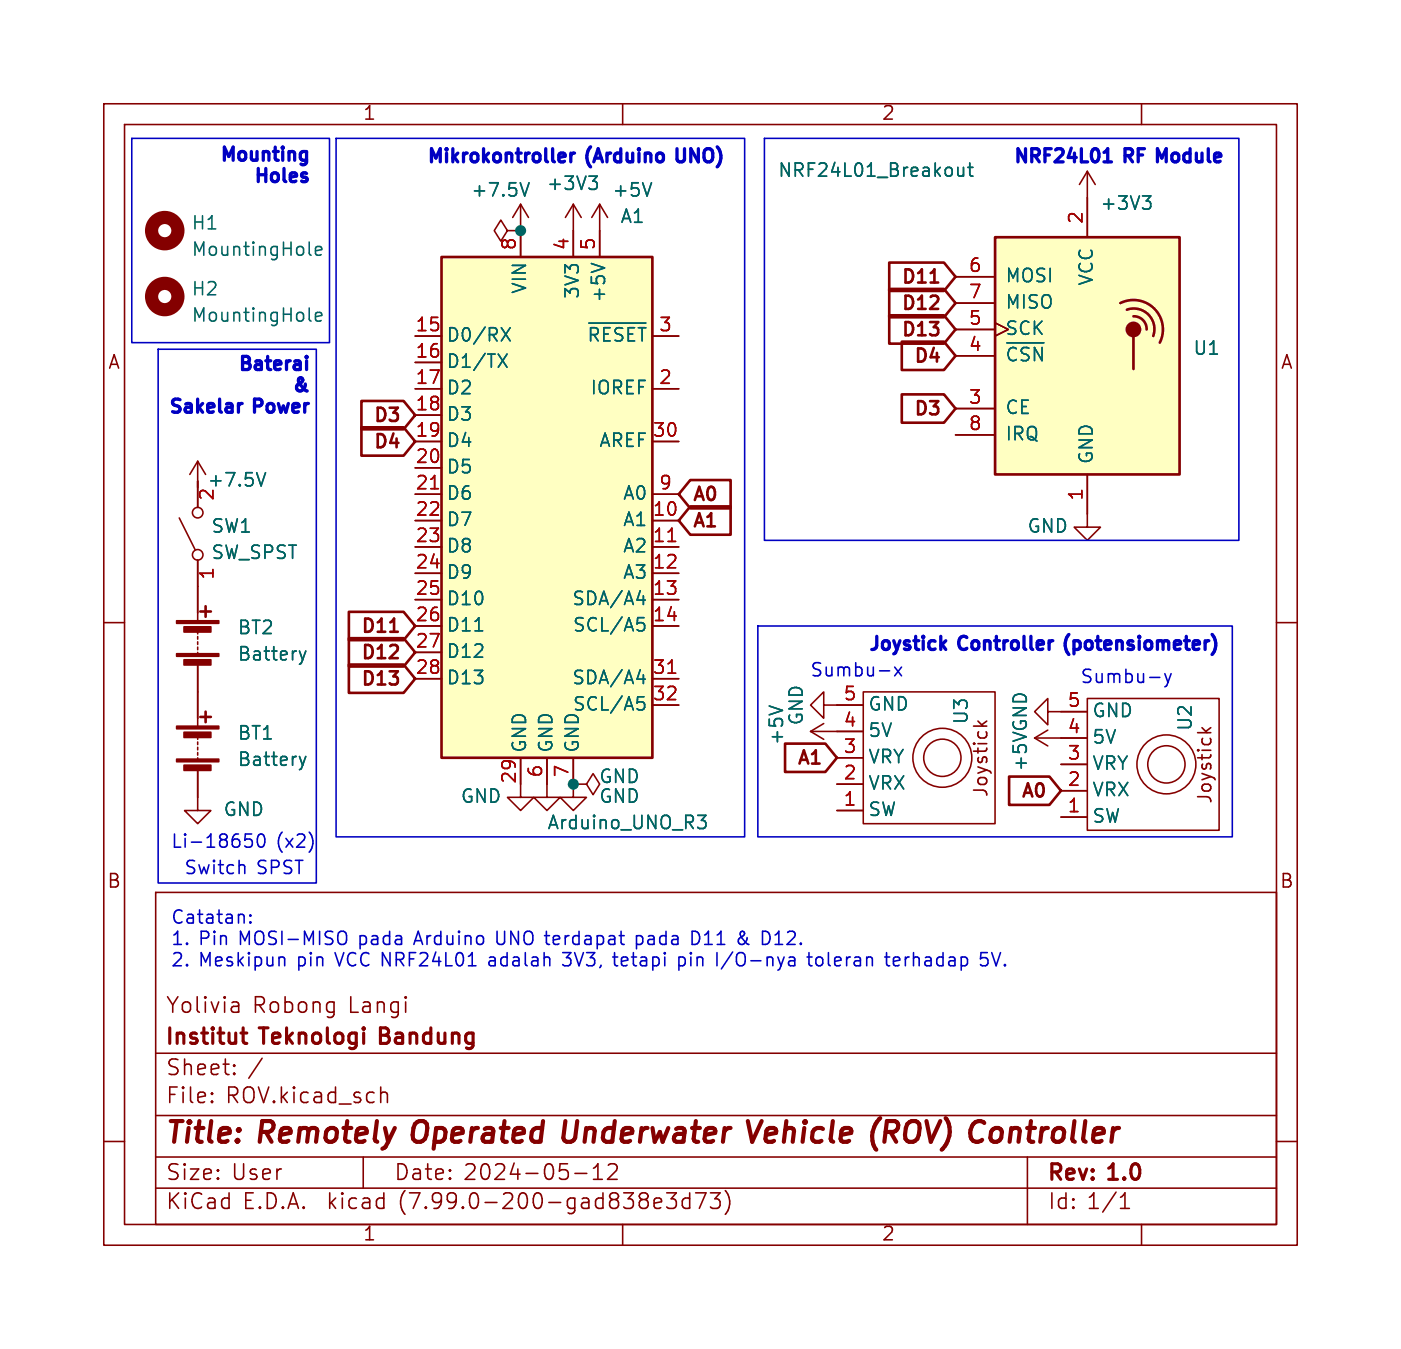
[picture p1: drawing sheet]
<svg xmlns="http://www.w3.org/2000/svg" width="135mm" height="130mm" viewBox="0 0 135 130" stroke-linecap="round" stroke-linejoin="round" font-family="sans-serif">
<g fill="none" stroke="#840000" stroke-width=".15">
<path d="M10 10h115v110h-115zM12 12h111v106h-111zM50.2 19.7l-.8 1.3M50.2 19.7v5.1M50.2 19.7l.7 1.3M55.2 19.7v5.1M55.2 19.7l-.7 1.3M55.2 19.7l.8 1.3M57.8 19.7l-.8 1.3M57.8 19.7v5.1M57.8 19.7l.7 1.3M60 10v2"/>
<path d="M104.8 16.5l-.8 1.3M104.8 16.5v6.4M104.8 16.5l.7 1.3M110 10v2M40 32.4h2.5M40 34.9h2.5M40 37.5h2.5M48.9 22.2l-.6-1-.7 1 .7 1 .6-1h1.3M50.2 22.2h.1M62.9 32.4h2.5M62.9 37.5h2.5M92.1 39.4h3.8"/>
<path d="M92.1 34.3h3.8M92.1 31.8h3.8M92.1 26.7h3.8M92.1 29.2h3.8M95.9 31.1l1.3 .7-1.3 .6M10 60h2M17.3 49.9l1.5 3.1M19 44.5v4.4M19 54v5.8M19 44.5l-.7 1.2M19 44.5l.8 1.2M40 50.2h2.5"/>
<path d="M40 52.7h2.5M40 55.2h2.5M40 57.8h2.5M40 40h2.5M40 42.5h2.5M40 45.1h2.5M40 47.6h2.5M62.9 50.2h2.5M62.9 52.7h2.5M62.9 55.2h2.5M62.9 57.8h2.5M62.9 42.5h2.5"/>
<path d="M62.9 47.6h2.5M92.1 41.9h3.8M104.8 45.7v5.1h1.2l-1.2 1.3-1.3-1.3h1.3M123 60h2M19 74.3v3.8h1.3l-1.3 1.3-1.2-1.3h1.2M19 60.8v.3M19 61.3v.3M19 61.8v.3M19 62.4v.2M19 62.9v.2M19 64.1v5.9M19 71v.2"/>
<path d="M19 71.5v.3M19 72v.3M19 72.5v.3M19 73v.3M40 60.3h2.5M40 62.9h2.5M40 65.4h2.5M50.2 73v3.8h1.2l-1.2 1.3-1.3-1.3h1.3M52.7 73v3.8h1.3l-1.3 1.3-1.3-1.3h1.3M55.2 75.6h1.3l.6-1.1 .7 1.1-.7 1-.6-1M55.2 75.6h.1M55.2 75.6v1.2h1.3l-1.3 1.3-1.2-1.3h1.2"/>
<path d="M55.2 73v2.6M62.9 67.9h2.5M62.9 60.3h2.5M62.9 65.4h2.5M78.1 70.5h5.1M78.1 70.5l1.3 .7M79.4 67.9v-1.2l-1.3 1.2 1.3 1.3v-1.3h3.8M79.4 69.7l-1.3 .8M80.6 78.1h2.6M80.6 75.6h2.6M80.6 73h2.6M83.2 66.7h12.7v12.7h-12.7z"/>
<path d="M99.7 71.1l1.3 .8M99.7 71.1h5.1M101 68.6v-1.3l-1.3 1.3 1.3 1.3v-1.3h3.8M101 70.4l-1.3 .7M102.2 78.7h2.6M102.2 76.2h2.6M102.2 73.7h2.6M104.8 67.3h12.7v12.7h-12.7zM15 86h108v32h-108zM22.8 96.5l.2 .3v.7M23 97.5h-.5M23 96.9l-.5 .1"/>
<path d="M10 110h2M15 114.5h108M15 111.5h108M15 107.5h108M15 101.5h108M20.4 106.1l.1 .1h-.1M20.4 105.3l.1 .1-.1 .1M22.6 103.4v.1M22.6 102.6v.1v.1M25.3 102l-1.3 1.9M35 111.5v3M36.8 105.3l.1-.1 .4 .1v.2v.7"/>
<path d="M55.4 113.1h1.1M57.2 113.6h.8M57.2 112.6l.4-.5v1.5M58.6 112.3l.2-.2h.4a.41 .41 0 0 1 .2 .7l-.9 .8h1M60 118v2M64.2 114.9h1l-.5 .6a.41 .41 0 0 1 .5 .3v.4l-.2 .2h-.5l-.3-.1M66.5 115.5l-.5-.1-.3 .3v.5l.2 .2h.1h.5M66.5 114.9v1.5M67 114.9h1l-.6 1.5M68.5 114.9h.9l-.5 .6a.41 .41 0 0 1 .5 .3v.4l-.2 .2h-.5l-.2-.1M69.9 114.7a1.72 1.72 0 0 1 0 2.3M99 111.5v6.5"/>
<path d="M108 116.4h.8M108 115.4l.4-.5v1.5M110 118v2M123 110h2"/>
<circle cx="19" cy="49.4" r=".51"/>
<circle cx="19" cy="53.5" r=".51"/>
<circle cx="90.8" cy="73" r="2.84"/>
<circle cx="90.8" cy="73" r="1.8"/>
<circle cx="112.4" cy="73.7" r="2.84"/>
<circle cx="112.4" cy="73.7" r="1.8"/>
</g>
<path d="M39.8 108.7v.7v.3M54.5 108l-.2 1.7 .1 .2 .2 .1h.4M72.1 108l.4 2 .9-2M84.8 107.7l-.1 .1M85.3 109.1h.8M86.2 108h-.7l-.3 2M91.1 107.7l.1 .1M95.9 108.7l-.2 .1-.2 .3-.1 .6 .2 .2 .4 .1" fill="none" stroke="#840000" stroke-width=".4"/>
<path d="M23.2 99.5h.6M23.6 100.5h.2" fill="none" stroke="#840000" stroke-width=".3"/>
<path d="M94.2 69.5l.5 .5M95.1 69.5l-.5 .4M115.8 70.1l.5 .5M116.7 70.1l-.5 .4" fill="none" stroke="#840000" stroke-width=".16"/>
<g fill="none" stroke="#006464" stroke-width=".15">
<path d="M51 17.6l-.4 1.3M56.8 17h.7l-.4 .5M57.3 17.5l.2 .2v.3l-.2 .2M62.8 17.6l-.4 1.3M92.3 16.1l.1 .8a.34 .34 0 0 0 .4 0M92.8 16.1v.9M93.3 16.1h.4M93.4 15.7v1.1l.1 .1 .2 .1M110.1 18.9h.8l-.4 .5M110.6 19.4l.3 .2v.3l-.3 .3M29.9 24.5l.1 .1M29.9 30.9h.1"/>
<path d="M30.4 24.2l.6-.1-.1-.3h-.3l-.2 .1 .1 .6 .1 .1 .3-.1M30.4 30.5l.6-.1-.1-.2-.3-.1-.2 .2 .1 .6h.1h.3M48 34.1l.9 1.3M48.3 31.6l.9 1.3M48.9 34.1l-.9 1.3M49.2 31.6l-.9 1.3M56.7 31.1h5.5M57 25.4l1.3 .4M57.6 32a.34 .34 0 0 0-.2-.4h-.5v1.3M58.8 31.6h-.6v1.3M60 31.6h-.5l-.2 .1v.2M61.1 31.6h-.6v1.3"/>
<path d="M61.5 31.6h.7M61.9 31.6v1.3M97 33h3.6M97.9 33.6a.47 .47 0 0 0-.5-.1 .47 .47 0 0 0-.3 .5M99.1 33.5h-.4l-.2 .1-.1 .2M100.4 33.5v1.3l-.7-1.3v1.3M25.6 45.6l-.4 1.2M61.4 57.8h.8M61.4 59.5h.7M62 57.4v.9M28.9 72.9l.3 .8M28.9 62.7l.3 .9"/>
<path d="M29.2 73.7l-.2 .3M29.2 63.6l-.2 .3M29.5 72.9l-.3 .8M29.5 62.7l-.3 .9M61.4 65.4h.8M61.4 67.1h.7M61.6 60h.3l.2 .2v.3l-.1 .2-.4 .1M61.6 67.6h.3l.2 .3v.3l-.1 .2h-.4M62 65v.9M67.2 78.6h.8l-.4 .5a.34 .34 0 0 1 .4 .2v.3l-.1 .2h-.5M74.1 68l1.3 .5"/>
</g>
<g fill="#840000" stroke="#840000" stroke-width=".15">
<path d="M17 73.2h4.1v.2h-4.1z"/>
<path d="M17 70h4.1v.2h-4.1z"/>
<path d="M17.7 73.7h2.6v.5h-2.6z"/>
<path d="M17.7 70.6h2.6v.5h-2.6z"/>
<path d="M17 63h4.1v.2h-4.1z"/>
<path d="M17 59.8h4.1v.3h-4.1z"/>
<path d="M17.7 63.6h2.6v.5h-2.6z"/>
<path d="M17.7 60.4h2.6v.5h-2.6z"/>
</g>
<g fill="none" stroke="#840000" stroke-width=".25">
<path d="M34.8 38.6h4.1l1.1 1.4-1.1 1.4h-4.1zM42.5 24.8h20.4v48.2h-20.4zM85.7 25.3h5.3l1.1 1.4-1.1 1.3h-5.3zM85.7 27.8h5.3l1.1 1.4-1.1 1.4h-5.3zM85.7 30.4h5.3l1.1 1.4-1.1 1.3h-5.3zM86.9 32.9h4.1l1.1 1.4-1.1 1.4h-4.1zM86.9 38h4.1l1.1 1.4-1.1 1.3h-4.1zM89.6 29.8h.8M89.6 31h.8l-.4 .5M89.7 27.2h.7M90.3 28.6l.1 .1-.1 .3M90.3 31.6l.1 .2-.1 .4"/>
<path d="M95.9 22.9h17.8v22.8h-17.8zM107.9 29.2a2.84 2.84 0 0 1 3.3 .5 2.84 2.84 0 0 1 .6 3.3M108.6 29.8a1.99 1.99 0 0 1 2.1 .5 1.99 1.99 0 0 1 .4 2.1M109.2 30.5a1.23 1.23 0 0 1 1.3 1.3M109.2 32.4v3.2M19.3 58.9h1M19.8 58.4v1M33.6 59h5.3l1.1 1.3-1.1 1.4h-5.3zM34.8 41.2h4.1l1.1 1.3-1.1 1.4h-4.1zM66.5 46.3h3.9v2.7h-3.9l-1.1-1.4zM66.5 48.8h3.9v2.7h-3.9l-1.1-1.3zM19.3 69.1h1"/>
<path d="M19.8 68.6v1M33.6 61.5h5.3l1.1 1.4-1.1 1.3h-5.3zM33.6 64h5.3l1.1 1.4-1.1 1.4h-5.3zM37.5 63.4h.8M37.5 64.7h.8l-.4 .5M37.6 60.9h.7M38.3 62.3v.1v.3M38.3 65.3v.1v.4M75.6 71.7h3.9l1.1 1.3-1.1 1.4h-3.9zM97.2 74.8h3.9l1.1 1.4-1.1 1.4h-3.9z"/>
</g>
<g fill="none" stroke="#840000" stroke-width="1.3">
<circle cx="15.9" cy="22.2" r="1.27"/>
<circle cx="15.9" cy="28.6" r="1.27"/>
</g>
<g fill="#ffffc2" stroke="#ffffc2" stroke-width=".1">
<path d="M42.5 24.8h20.4v48.2h-20.4z"/>
<path d="M95.9 22.9h17.8v22.8h-17.8z"/>
</g>
<path d="M41.5 47.1h.7M64.4 52.2h.7M64.4 64.9h.7" fill="none" stroke="#a90000" stroke-width=".15"/>
<circle cx="109.2" cy="31.7" r=".63" fill="#840000" stroke="#840000" stroke-width=".25"/>
<g fill="none" stroke="#0000c2" stroke-width=".32">
<path d="M29.2 14.6l.3 .1M29.2 17.1h.3l.1 .2-.2 .2h-.2M29.2 16.7h.3M29.5 14.6v1a.34 .34 0 0 1-.4 .3M29.5 15.4h-.3M55 14.8v.8M55.4 14.8h-.3l-.1 .2M65.2 14.3v1.1l.2 .1 .3 .1M106.4 15.6h.7M111.5 14.3l.5 .9M23 38.9v.8M23.3 38.9h-.2l-.1 .2"/>
<path d="M29.5 34.3v.2M29.5 34.8v.8M29.5 34.3v.1v.1M29.5 34.3l.1 .1-.1 .1M29.5 37.7h.1M102.9 61.2a1.49 1.49 0 0 0 0 1.8"/>
</g>
<g fill="none" stroke="#0000c2" stroke-width=".15">
<path d="M12.7 13.3h19v19.7h-19zM32.4 13.3h39.4v67.3h-39.4zM73.7 13.3h45.7v38.8h-45.7zM15.2 33.7h15.3v51.4h-15.3zM73 60.3h45.7v20.3h-45.7zM86.2 64.3l.7 .8M86.9 64.3l-.7 .8M112.2 64.9l.3 .9M112.5 65.8l-.1 .3-.2 .1M112.8 64.9l-.3 .9M23.4 83.3l.2 .2v.7M23.6 80.4h.7"/>
<path d="M23.8 80.9h.3l.2 .2v.3l-.1 .2h-.4M24.1 88.8l.1 .1-.1 .1M24.1 88.8v.1v.1M24.1 88.2v.1M24.1 88.8v.2M24.1 88.2h.1l-.1 .1M24.9 80.5a.3 .3 0 0 1 .3-.1 .3 .3 0 0 1 .3 .2 .66 .66 0 0 1-.4 1 .77 .77 0 0 1-.2-1.1zM27.3 92.2l.1 .2v.7M33.2 89.8a.9 .9 0 0 1 0 1.2M54.2 92.9l.1 .1M61.3 90.2v1.2M61.3 91h.2"/>
<path d="M61.5 90.2h-.2M65.4 92.2v1.3M65.4 93l.4 .1M65.5 92.2l-.1 .1M67 89.7h-.3v1.3h.3M69.1 91.8v1.3M71.5 89.7l-.1 .1a.47 .47 0 0 0 .1 .6M71.6 90.2l-.3 .2a.34 .34 0 0 0-.1 .4 .34 .34 0 0 0 .4 .2M73.5 89.7h.3l.3 .2M74.1 90.8l-.3 .2h-.3M76.2 92.2h.2l.2 .2v.7M76.6 93l-.4 .1"/>
<path d="M76.6 92.5l-.4 .1M77.8 92.2h.5M78 91.8v1.1v.1l.3 .1M85.2 92.2h.5M85.4 91.8v1.1l.1 .1 .2 .1M95.1 91.8h-.6v.6l.2-.1h.3l.2 .2M95.2 92.8l-.2 .3h-.3l-.2-.2"/>
</g>
<path d="M19 46.4v.6" fill="none" stroke="#009600" stroke-width=".15"/>
<g fill="#009600" stroke="#009600" stroke-width=".15">
<circle cx="50.2" cy="22.2" r=".46"/>
<circle cx="55.2" cy="75.6" r=".46"/>
</g>
<g font-size="2.8" fill="#840000">
<text x="16" y="110.8">Title:</text>
<text x="25.1" y="110.8">Remotely</text>
<text x="40.5" y="110.8">Operated</text>
<text x="55.5" y="110.8">Underwater</text>
<text x="74" y="110.8">Vehicle</text>
<text x="86.5" y="110.8">(ROV)</text>
<text x="96.6" y="110.8">Controller</text>
</g>
<g font-size="2.1" fill="#840000">
<text x="16" y="101.1">Institut</text>
<text x="16" y="97.9">Yolivia</text>
<text x="24.3" y="97.9">Robong</text>
<text x="25.3" y="101.1">Teknologi</text>
<text x="33.6" y="97.9">Langi</text>
<text x="37.2" y="101.1">Bandung</text>
<text x="16" y="106.6">File:</text>
<text x="16" y="103.9">Sheet:</text>
<text x="21.8" y="106.6">ROV.kicad_sch</text>
<text x="16" y="116.8">KiCad</text>
<text x="16" y="114">Size:</text>
<text x="22.3" y="114">User</text>
<text x="23.4" y="116.8">E.D.A.</text>
<text x="31.7" y="116.8">kicad</text>
<text x="38" y="114">Date:</text>
<text x="38.6" y="116.8">(7.99.0-200-gad838e3d73)</text>
<text x="44.7" y="114">2024-05-12</text>
<text x="101" y="114.2">Rev:</text>
<text x="101" y="116.8">Id: 1/1</text>
<text x="107" y="114.2">1.0</text>
</g>
<g font-size="1.8" fill="#840000">
<text x="35" y="11.8">1</text>
<text x="85" y="11.8">2</text>
<text x="86.6" y="27.7">D11</text>
<text x="10.4" y="35.8">A</text>
<text x="86.6" y="30.3">D12</text>
<text x="86.6" y="32.8">D13</text>
<text x="87.8" y="35.3">D4</text>
<text x="123.4" y="35.8">A</text>
<text x="35.7" y="41">D3</text>
<text x="87.8" y="40.4">D3</text>
<text x="35.7" y="43.6">D4</text>
<text x="66.8" y="48.7">A0</text>
<text x="66.8" y="51.2">A1</text>
<text x="34.5" y="63.9">D12</text>
<text x="34.5" y="61.4">D11</text>
<text x="34.5" y="66.4">D13</text>
<text x="76.5" y="74.1">A1</text>
<text x="95.4" y="76.9" transform="rotate(-90 95.4 76.9)">Joystick</text>
<text x="98.1" y="77.2">A0</text>
<text x="117" y="77.5" transform="rotate(-90 117 77.5)">Joystick</text>
<text x="10.3" y="85.8">B</text>
<text x="123.3" y="85.8">B</text>
<text x="35" y="119.8">1</text>
<text x="85" y="119.8">2</text>
</g>
<g font-size="1.8" fill="#0000c2">
<text x="20.8" y="15.7">Mounting</text>
<text x="24" y="17.8">Holes</text>
<text x="41.3" y="15.9">Mikrokontroller</text>
<text x="56.8" y="15.9">(Arduino</text>
<text x="66" y="15.9">UNO)</text>
<text x="97.8" y="15.9">NRF24L01</text>
<text x="108.6" y="15.9">RF</text>
<text x="112.3" y="15.9">Module</text>
<text x="22.5" y="35.9">Baterai</text>
<text x="15.8" y="40">Sakelar</text>
<text x="24.2" y="40">Power</text>
<text x="27.7" y="37.9">&amp;</text>
<text x="78.1" y="65.4">Sumbu-x</text>
<text x="83.8" y="62.9">Joystick</text>
<text x="92.7" y="62.9">Controller</text>
<text x="103.4" y="62.9">(potensiometer)</text>
<text x="104.1" y="66">Sumbu-y</text>
<text x="16.5" y="81.9">Li-18650</text>
<text x="26.7" y="81.9">(x2)</text>
<text x="16.5" y="89.2">Catatan:</text>
<text x="17.8" y="84.5">Switch</text>
<text x="24.8" y="84.5">SPST</text>
<text x="16.5" y="91.3">1. Pin</text>
<text x="16.5" y="93.3">2. Meskipun</text>
<text x="23.1" y="91.3">MOSI-MISO</text>
<text x="28.8" y="93.3">pin</text>
<text x="32.5" y="93.3">VCC NRF24L01</text>
<text x="34.8" y="91.3">pada</text>
<text x="40.3" y="91.3">Arduino</text>
<text x="47.5" y="93.3">adalah</text>
<text x="48.2" y="91.3">UNO terdapat</text>
<text x="54.8" y="93.3">3V3,</text>
<text x="59.8" y="93.3">tetapi</text>
<text x="61.9" y="91.3">pada</text>
<text x="66.1" y="93.3">pin</text>
<text x="67.4" y="91.3">D11</text>
<text x="69.9" y="93.3">I/O-nya</text>
<text x="72" y="91.3">&amp;</text>
<text x="74.4" y="91.3">D12.</text>
<text x="78.9" y="93.3">toleran</text>
<text x="86.5" y="93.3">terhadap</text>
<text x="95.8" y="93.3">5V.</text>
</g>
<g font-size="1.8" fill="#006464">
<text x="74.9" y="17.3">NRF24L01_Breakout</text>
<text x="18.4" y="22.4">H1</text>
<text x="45.4" y="19.2">+7.5V</text>
<text x="52.6" y="18.6">+3V3</text>
<text x="59" y="19.2">+5V</text>
<text x="59.7" y="21.8">A1</text>
<text x="106" y="20.5">+3V3</text>
<text x="18.4" y="25">MountingHole</text>
<text x="18.4" y="28.8">H2</text>
<text x="51" y="28.4" transform="rotate(-90 51 28.4)">VIN</text>
<text x="56.1" y="28.9" transform="rotate(-90 56.1 28.9)">3V3</text>
<text x="58.6" y="29.3" transform="rotate(-90 58.6 29.3)">+5V</text>
<text x="96.9" y="27.5">MOSI</text>
<text x="105.6" y="27.6" transform="rotate(-90 105.6 27.6)">VCC</text>
<text x="18.4" y="31.3">MountingHole</text>
<text x="43.1" y="33.2">D0/RX</text>
<text x="43.1" y="35.8">D1/TX</text>
<text x="56.5" y="33.8">~{RESET}</text>
<text x="96.9" y="35.7">~{CSN}</text>
<text x="96.9" y="32.6">SCK</text>
<text x="96.9" y="30">MISO</text>
<text x="114.9" y="34.5">U1</text>
<text x="43.1" y="38.3">D2</text>
<text x="43.1" y="40.8">D3</text>
<text x="56.8" y="38.3">IOREF</text>
<text x="96.9" y="40.2">CE</text>
<text x="20" y="47.2">+7.5V</text>
<text x="43.1" y="43.4">D4</text>
<text x="43.1" y="45.9">D5</text>
<text x="57.6" y="43.4">AREF</text>
<text x="96.9" y="42.7">IRQ</text>
<text x="105.6" y="44.7" transform="rotate(-90 105.6 44.7)">GND</text>
<text x="20.3" y="51.6">SW1</text>
<text x="43.1" y="48.5">D6</text>
<text x="43.1" y="51">D7</text>
<text x="43.1" y="53.5">D8</text>
<text x="59.9" y="51">A1</text>
<text x="59.9" y="53.5">A2</text>
<text x="59.9" y="48.5">A0</text>
<text x="99" y="51.6">GND</text>
<text x="20.3" y="54.2">SW_SPST</text>
<text x="43.1" y="56.1">D9</text>
<text x="43.1" y="58.6">D10</text>
<text x="55" y="58.6">SDA/A4</text>
<text x="59.9" y="56.1">A3</text>
<text x="22.9" y="61.4">BT2</text>
<text x="22.9" y="63.9">Battery</text>
<text x="43.1" y="61.2">D11</text>
<text x="43.1" y="63.7">D12</text>
<text x="55.1" y="61.2">SCL/A5</text>
<text x="22.9" y="71.6">BT1</text>
<text x="43.1" y="66.2">D13</text>
<text x="55" y="66.2">SDA/A4</text>
<text x="55.1" y="68.8">SCL/A5</text>
<text x="75.8" y="71.8" transform="rotate(-90 75.8 71.8)">+5V</text>
<text x="77.7" y="69.9" transform="rotate(-90 77.7 69.9)">GND</text>
<text x="83.7" y="71.3">5V</text>
<text x="83.7" y="68.8">GND</text>
<text x="93.5" y="69.8" transform="rotate(-90 93.5 69.8)">U3</text>
<text x="105.3" y="71.9">5V</text>
<text x="105.3" y="69.4">GND</text>
<text x="115.1" y="70.5" transform="rotate(-90 115.1 70.5)">U2</text>
<text x="22.9" y="74.1">Battery</text>
<text x="44.4" y="77.7">GND</text>
<text x="51" y="72.5" transform="rotate(-90 51 72.5)">GND</text>
<text x="53.5" y="72.5" transform="rotate(-90 53.5 72.5)">GND</text>
<text x="56.1" y="72.5" transform="rotate(-90 56.1 72.5)">GND</text>
<text x="57.7" y="77.7">GND</text>
<text x="57.7" y="75.8">GND</text>
<text x="83.7" y="76.4">VRX</text>
<text x="83.7" y="73.9">VRY</text>
<text x="99.3" y="74.4" transform="rotate(-90 99.3 74.4)">+5V GND</text>
<text x="105.3" y="77">VRX</text>
<text x="105.3" y="74.5">VRY</text>
<text x="21.5" y="78.9">GND</text>
<text x="52.7" y="80.2">Arduino_UNO_R3</text>
<text x="83.7" y="78.9">SW</text>
<text x="105.3" y="79.6">SW</text>
</g>
<g font-size="1.8" fill="#a90000">
<text x="104.5" y="21.6" transform="rotate(-90 104.5 21.6)">2</text>
<text x="49.9" y="24.2" transform="rotate(-90 49.9 24.2)">8</text>
<text x="55" y="24.2" transform="rotate(-90 55 24.2)">4</text>
<text x="57.5" y="24.2" transform="rotate(-90 57.5 24.2)">5</text>
<text x="93.3" y="26.4">6</text>
<text x="93.3" y="29">7</text>
<text x="40" y="32.1">15</text>
<text x="40" y="34.7">16</text>
<text x="63.5" y="32.1">3</text>
<text x="93.3" y="34">4</text>
<text x="93.3" y="31.5">5</text>
<text x="40" y="37.2">17</text>
<text x="40" y="39.8">18</text>
<text x="63.5" y="37.2">2</text>
<text x="93.3" y="39.1">3</text>
<text x="93.3" y="41.7">8</text>
<text x="40" y="42.3">19</text>
<text x="40" y="44.8">20</text>
<text x="40" y="47.4">21</text>
<text x="62.9" y="42.3">30</text>
<text x="63.5" y="47.4">9</text>
<text x="21" y="48.3" transform="rotate(-90 21 48.3)">2</text>
<text x="40" y="49.9">22</text>
<text x="40" y="52.5">23</text>
<text x="62.9" y="49.9">10</text>
<text x="62.9" y="52.5">11</text>
<text x="104.5" y="48.3" transform="rotate(-90 104.5 48.3)">1</text>
<text x="21" y="55.9" transform="rotate(-90 21 55.9)">1</text>
<text x="40" y="55">24</text>
<text x="40" y="57.5">25</text>
<text x="62.9" y="55">12</text>
<text x="62.9" y="57.5">13</text>
<text x="40" y="60.1">26</text>
<text x="40" y="62.6">27</text>
<text x="40" y="65.2">28</text>
<text x="62.9" y="60.1">14</text>
<text x="62.9" y="65.2">31</text>
<text x="62.9" y="67.7">32</text>
<text x="81.2" y="70.2">4</text>
<text x="81.2" y="67.7">5</text>
<text x="102.8" y="70.9">4</text>
<text x="102.8" y="68.3">5</text>
<text x="49.9" y="75.6" transform="rotate(-90 49.9 75.6)">29</text>
<text x="52.5" y="75" transform="rotate(-90 52.5 75)">6</text>
<text x="55" y="75" transform="rotate(-90 55 75)">7</text>
<text x="81.2" y="77.9">1</text>
<text x="81.2" y="75.3">2</text>
<text x="81.2" y="72.8">3</text>
<text x="102.8" y="75.9">2</text>
<text x="102.8" y="73.4">3</text>
<text x="102.8" y="78.5">1</text>
</g>
</svg>
